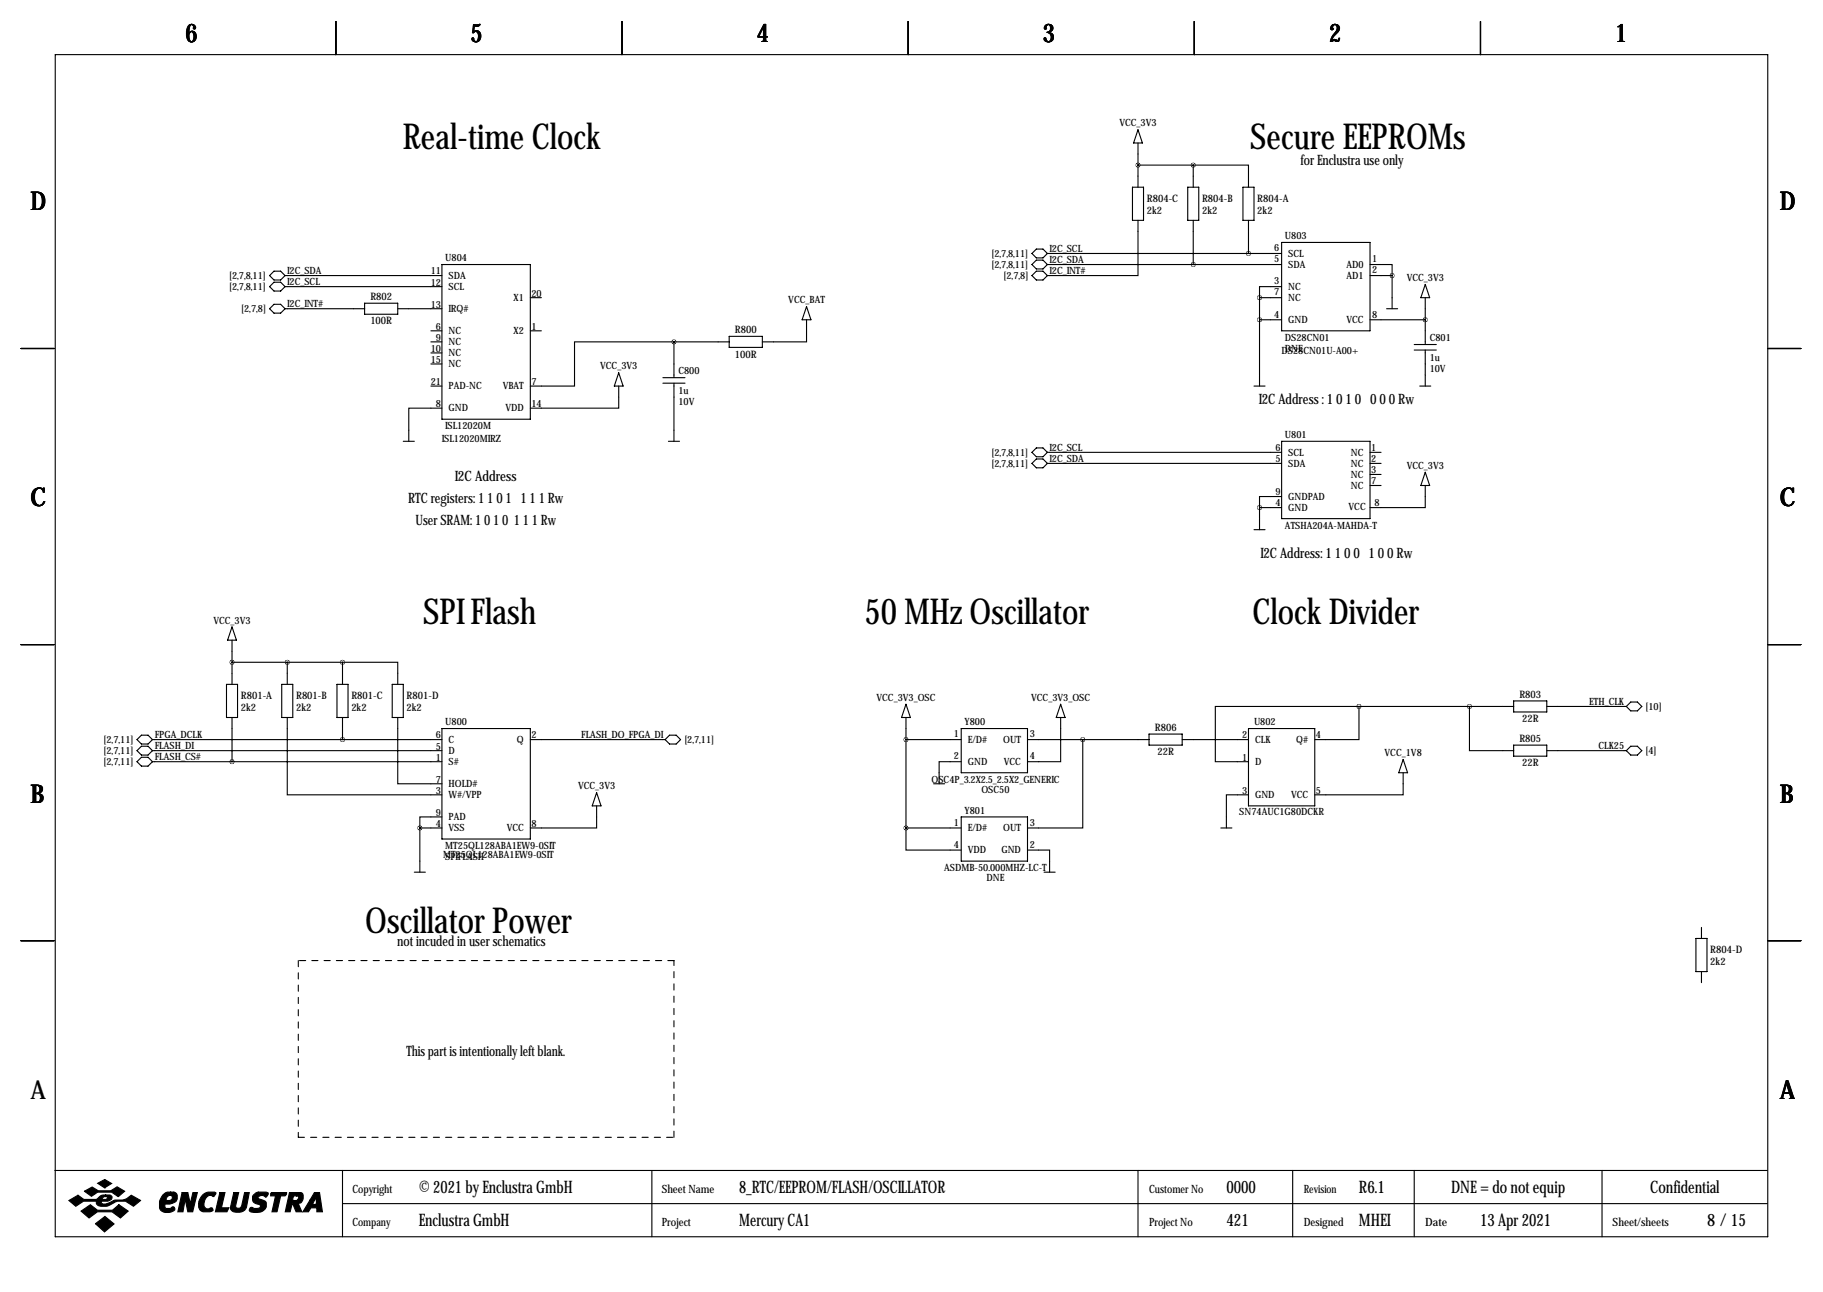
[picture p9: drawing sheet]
<svg xmlns="http://www.w3.org/2000/svg" width="419mm" height="297mm" viewBox="0 0 419 297" stroke-linecap="round" stroke-linejoin="round" font-family="sans-serif">
<g fill="none" stroke="#000" stroke-width=".25">
<path d="M12.7 12.6h393.7v271.7h-393.7zM77.2 4.9v7.7M143 4.9v7.7M208.8 4.9v7.7M274.6 4.9v7.7M340.4 4.9v7.7M261.6 32.9v10.1M261.6 29.8l1 3.1h-2zM261.6 38h12.7M274.3 38h12.7v5M274.3 38v5M237.2 58.3l1.1-1h1.5l1 1-1 1h-1.5z"/>
<path d="M240.8 58.3h53.8M260.3 43h2.6v7.7h-2.6zM261.6 50.7v12.7h-20.8M273 43h2.6v7.7h-2.6zM274.3 50.7v10.1M285.8 43h2.5v7.7h-2.5zM287 50.7v7.6M294.6 55.7h20.4v20.4h-20.4zM62 63.4l1-1.1h1.5l1 1.1-1 1h-1.5zM62 71l1-1h1.5l1 1-1 1h-1.5zM62 65.9l1-1h1.5l1 1-1 1h-1.5zM65.5 65.9h36.1"/>
<path d="M65.5 63.4h36.1M65.5 71h18.3M83.8 69.7h7.6v2.5h-7.6zM91.4 71h10.2M99.1 76.1h2.5M99.1 78.6h2.5M101.6 60.8h20.3v35.6h-20.3zM121.9 76.1h2.6M121.9 68.4h2.6M154.9 78.6h-22.8v10.2h-10.2M154.9 78.6v8.2M154.9 78.6h12.7"/>
<path d="M167.6 77.3h7.7v2.6h-7.7zM185.4 73.5v5.1h-10.1M185.4 70.5l1 3h-2zM237.2 60.8l1.1-1h1.5l1 1-1 1h-1.5zM237.2 63.4l1.1-1.1h1.5l1 1.1-1 1h-1.5zM240.8 60.8h53.8M289.6 68.4h5M289.6 73.5h5M289.6 68.4v20.4M294.6 65.9h-5v2.5M315 60.8h5v2.6M315 73.5h12.7"/>
<path d="M315 63.4h5M318.8 71h2.5M320 63.4v7.6M325.1 79.2h5.1M327.7 65.4l1 3h-2.1zM327.7 68.4v10.8M4.8 80.1h7.6M99.1 81.1h2.5M99.1 83.7h2.5M99.1 88.8h2.5M101.6 93.8h-7.6v7.7M142.2 88.8v5h-20.3"/>
<path d="M142.2 85.7l1.1 3.1h-2.1zM152.4 86.8h5.1M152.4 88.1h5.1M154.9 88.1v13.4M288.3 88.8h2.5M325.1 80.5h5.1M326.4 88.8h2.5M327.7 80.5v8.3M406.4 80.1h7.6M92.7 101.5h2.5M153.7 101.5h2.5M237.2 104l1.1-1h1.5l1 1-1 1h-1.5z"/>
<path d="M237.2 106.5l1.1-1h1.5l1 1-1 1.1h-1.5zM240.8 104h53.8M240.8 106.5h53.8M289.6 116.7h5M289.6 116.7v5.1M294.6 114.2h-5v2.5M294.6 101.5h20.4v17.7h-20.4zM315 104h2.5M315 106.5h2.5M315 109.1h2.5M315 111.6h2.5M327.7 111.6v5.1h-12.7"/>
<path d="M327.7 108.6l1 3h-2.1zM288.3 121.8h2.5M4.8 148.2h7.6M52.1 157.3h2.5v7.7h-2.5zM53.3 147.2v10.1M53.3 144.1l1.1 3.1h-2.1zM53.3 152.3h25.4M64.8 157.3h2.5v7.7h-2.5zM66 152.3v5M77.5 157.3h2.5v7.7h-2.5zM78.7 152.3h12.7v5M78.7 152.3v5"/>
<path d="M90.2 157.3h2.5v7.7h-2.5zM406.4 148.2h7.6M31.5 170l1-1h1.5l1.1 1-1.1 1.1h-1.5zM31.5 172.6l1-1h1.5l1.1 1-1.1 1h-1.5zM31.5 175.1l1-1h1.5l1.1 1-1.1 1h-1.5zM35.1 172.6h66.5M35.1 170h66.5M35.1 175.1h66.5M53.3 165v10.1M66 165v17.7h35.6M78.7 165v5M91.4 165v15.2h10.2"/>
<path d="M101.6 167.5h20.3v25.4h-20.3zM121.9 170h31M153.9 169h1.5l1.1 1-1.1 1.1h-1.5l-1-1.1zM208.3 170h12.7M208.3 161.9l1 3.1h-2zM208.3 165v25.4M221 175.1h-5.1v5.1M221 167.5h15.2v10.2h-15.2zM236.2 170h28M243.8 165v10.1h-7.6M243.8 161.9l1.1 3.1h-2.1zM248.9 170v20.4h-12.7"/>
<path d="M264.2 168.8h7.6v2.5h-7.6zM271.8 170h15.2M287 167.5h15.3v17.8h-15.3zM312.4 162.4v7.6h-10.1M312.4 162.4h-33v12.7h7.6M312.4 162.4h35.6M322.6 177.7v5h-20.3M322.6 174.6l1 3.1h-2zM337.8 162.4v10.2h10.2M348 161.1h7.6v2.6h-7.6zM348 171.3h7.6v2.5h-7.6zM355.6 162.4h18.3"/>
<path d="M355.6 172.6h18.3M373.9 172.6l1-1h1.5l1 1-1 1h-1.5zM374.9 161.4h1.5l1 1-1 1h-1.5l-1-1zM96.5 190.4h5.1M96.5 190.4v10.1M101.6 187.8h-5.1v2.6M137.2 185.3v5.1h-15.3M137.2 182.2l1 3.1h-2.1zM208.3 190.4v5h12.7M208.3 190.4h12.7M214.6 180.2h2.6M221 187.8h15.2v10.2h-15.2z"/>
<path d="M236.2 195.4h5.1v5.1M280.7 190.4h2.5M287 182.7h-5.1v7.7M4.8 216.3h7.6M95.2 200.5h2.6M240 200.5h2.6M389.9 215.8h2.5v7.6h-2.5zM391.2 213.2v2.6M406.4 216.3h7.6M391.2 223.4v2.5M12.6 269.1h393.7M78.7 269.1v15.2"/>
<path d="M78.7 276.7h327.6M149.9 269.1v15.2M261.6 269.1v15.2M297.2 269.1v15.2M325.1 269.1v15.2M368.3 269.1v15.2"/>
</g>
<g fill="#000" stroke="#000" stroke-width=".25">
<path d="M15.8 276l2.1-1.2 1.4 1h2.8l.3-.2a1.77 1.77 0 0 1 1.9-.9v.4l-.6 .2-.2 .5h.9l.3-.6-.4-.1v-.4h.9a.59 .59 0 0 1 .6 .7l-.2 .4-.8 .4h-1.4l-.1 .1 .1 .4a3.2 3.2 0 0 0 2.7-.7l.3-.1a4 4 0 0 0 3.8-1.1l2.1 1.2-1.6 1.3a4 4 0 0 0-5.5-.2 2.66 2.66 0 0 1-2.9-.2l-.1-.7h-3l-1.8 1.1zM19.4 273.9l1.8-1 1.4 .9h2.9l1.4-.9 1.8 1-1.5 1.2-1.5-1h-3.2l-1.5 .9zM22.5 272l1.6-.8 1.6 .9-1.6 1zM18.6 278.4l2.2-1.4 1.6 1.2h3.5l1.4-1.2 2.2 1.4-1.8 1.6-1.9-1.4h-3.4l-1.9 1.4zM37.4 274.7a1.75 1.75 0 0 1 1.8-.6v.7a.82 .82 0 0 0-.8 1.2h.6a.6 .6 0 0 0 .6-.5 .6 .6 0 0 0-.4-.7v-.7h.8l.5 .3a1.61 1.61 0 0 1 0 1.7 1.61 1.61 0 0 1-1.5 .7h-1v.9l.2 .1h.9l.7-.4 .4 .4a1.06 1.06 0 0 1-1.3 1 1.82 1.82 0 0 1-2.2-1.1 3.5 3.5 0 0 1 .7-3zM41.9 274.2h1.3l.5 2.6 .6-2.6h1.1l-1.1 4.4h-1.1l-.6-2.9-.5 2.9h-1.2zM46.7 274.6a2.78 2.78 0 0 1 2.9-.4l-.4 .9a1.32 1.32 0 0 0-2.1 .8l-.2 .8a.98 .98 0 0 0 1.1 1.2 .55 .55 0 0 1 .6-.2 .55 .55 0 0 1 .4 .6l-.7 .3-1.8-.1a1.79 1.79 0 0 1-.8-2.3zM50.5 274.2h1.2l-.8 3.5h1.7l-.4 .9h-2.7zM53.7 274.2h1.2l-.7 3.1a.73 .73 0 0 0 .7 .5 .73 .73 0 0 0 .7-.6l.6-3h1.1l-.7 3.4a2.28 2.28 0 0 1-3.6 .4v-.4zM58.3 274.7l.8-.6h2.1l.5 .2v.2l-.6 .7a.96 .96 0 0 0-1-.4 .96 .96 0 0 0-.8 .6l1.7 .8a1.71 1.71 0 0 1-.1 1.8 1.71 1.71 0 0 1-1.7 .8l-1.4-.2a.51 .51 0 0 1-.4-.7 .51 .51 0 0 1 .8-.2l1 .1a.52 .52 0 0 0 .6-.2 .52 .52 0 0 0-.2-.7 1.39 1.39 0 0 1-1.4-.6 1.39 1.39 0 0 1 .1-1.6zM62.2 274.4l.2-.2h3.5l-.1 .4-.3 .3h-1l-.8 3.7h-1.2l.8-3.7h-1.1zM66.5 274.2h1.7v.7h-.7l-.2 1.1h.9l.3-.3a.44 .44 0 0 0 .1-.5 .44 .44 0 0 0-.4-.3v-.7h1l.3 .2 .2 .3v.9a1.03 1.03 0 0 1-1.2 1l.9 2h-1.3l-.8-1.8h-.1l-.5 1.8h-1.1z"/>
<path d="M72.3 274.2h1.2l.6 4.4h-1.3v-.9h-1.3l-.6 .9h-1.3l1.7-2.7h1l-.4 .8 .2 .2h.4l.2-.2v-1.5l-.4 .7h-1zM21.9 281.3l2.2-1.6 2.1 1.7-2.2 1.8z"/>
</g>
<path d="M68.6 220.8v40.7M154.9 220.8h-86.3M68.6 261.5h86.3M154.9 261.5v-40.7" fill="none" stroke="#000" stroke-width=".25" stroke-dasharray="1.4 1.4"/>
<path d="M96.5 190.4a.05 .05 0 0 0 .1 0 .05 .05 0 0 0-.1 0zM327.6 73.5a.05 .05 0 0 0 .1 0 .05 .05 0 0 0-.1 0zM53.3 175.1a.05 .05 0 0 0 .1 0 .05 .05 0 0 0-.1 0zM312.4 162.4a.05 .05 0 0 0 .1 0 .05 .05 0 0 0-.1 0zM274.3 60.8a.05 .05 0 0 0 .1 0 .05 .05 0 0 0-.1 0zM287 58.3a.05 .05 0 0 0 .1 0 .05 .05 0 0 0-.1 0zM274.3 38a.05 .05 0 0 0 .1 0 .05 .05 0 0 0-.1 0zM78.7 152.3a.05 .05 0 0 0 .1 0 .05 .05 0 0 0-.1 0zM66 152.3a.05 .05 0 0 0 .1 0 .05 .05 0 0 0-.1 0zM78.7 170a.05 .05 0 0 0 .1 0 .05 .05 0 0 0-.1 0zM53.3 152.3a.05 .05 0 0 0 .1 0 .05 .05 0 0 0-.1 0zM337.8 162.4a.05 .05 0 0 0 .1 0 .05 .05 0 0 0-.1 0zM289.5 73.5a.05 .05 0 0 0 .1 0 .05 .05 0 0 0-.1 0zM154.9 78.6a.05 .05 0 0 0 .1 0 .05 .05 0 0 0-.1 0zM289.5 68.4a.05 .05 0 0 0 .1 0 .05 .05 0 0 0-.1 0zM289.5 116.7a.05 .05 0 0 0 .1 0 .05 .05 0 0 0-.1 0zM261.6 38a.05 .05 0 0 0 .1 0 .05 .05 0 0 0-.1 0zM248.9 170a.05 .05 0 0 0 .1 0 .05 .05 0 0 0-.1 0zM208.2 170a.05 .05 0 0 0 .1 0 .05 .05 0 0 0-.1 0zM320 63.4a.05 .05 0 0 0 .1 0 .05 .05 0 0 0-.1 0zM208.2 190.4a.05 .05 0 0 0 .1 0 .05 .05 0 0 0-.1 0z" fill="#000" stroke="#000" stroke-width="1"/>
<g font-size="8.2">
<text x="92.6" y="34.1">Real-time Clock</text>
<text x="287.4" y="34.1">Secure EEPROMs</text>
<text x="97.3" y="143.4">SPI Flash</text>
<text x="198.7" y="143.4">50 MHz Oscillator</text>
<text x="287.9" y="143.4">Clock Divider</text>
<text x="84" y="214.5">Oscillator Power</text>
</g>
<g font-size="5.9">
<text x="42.7" y="9.8">6</text>
<text x="108.2" y="9.8">5</text>
<text x="174" y="9.8">4</text>
<text x="239.8" y="9.8">3</text>
<text x="305.6" y="9.8">2</text>
<text x="371.3" y="9.8">1</text>
<text x="7" y="48.4">D</text>
<text x="409.2" y="48.4">D</text>
<text x="7" y="116.4">C</text>
<text x="409.2" y="116.4">C</text>
<text x="7" y="184.5">B</text>
<text x="409.2" y="184.5">B</text>
<text x="7" y="252.6">A</text>
<text x="409.2" y="252.6">A</text>
</g>
<g font-size="4">
<text x="96.3" y="274.2">© 2021 by Enclustra GmbH</text>
<text x="169.9" y="274.2">8_RTC/EEPROM/FLASH/OSCILLATOR</text>
<text x="281.9" y="274.2">0000</text>
<text x="312.4" y="274.2">R6.1</text>
<text x="333.6" y="274.2">DNE = do not equip</text>
<text x="379.4" y="274.2">Confidential</text>
<text x="96.3" y="281.8">Enclustra GmbH</text>
<text x="169.9" y="281.8">Mercury CA1</text>
<text x="281.9" y="281.8">421</text>
<text x="312.4" y="281.8">MHEI</text>
<text x="340.3" y="281.8">13 Apr 2021</text>
<text x="392.5" y="281.8">8 / 15</text>
</g>
<g font-size="3.3">
<text x="299" y="38">for Enclustra use only</text>
<text x="289.4" y="92.8">I2C Address : 1 0 1 0 0 0 0 Rw</text>
<text x="104.6" y="110.6">I2C Address</text>
<text x="93.8" y="115.7">RTC registers: 1 1 0 1 1 1 1 Rw</text>
<text x="95.5" y="120.8">User SRAM: 1 0 1 0 1 1 1 Rw</text>
<text x="289.8" y="128.4">I2C Address: 1 1 0 0 1 0 0 Rw</text>
<text x="91.3" y="217.5">not incuded in user schematics</text>
<text x="93.4" y="242.7">This part is intentionally left blank.</text>
</g>
<g font-size="2.6">
<text x="81" y="274.2">Copyright</text>
<text x="152.1" y="274.2">Sheet Name</text>
<text x="264.2" y="274.2">Customer No</text>
<text x="299.7" y="274.2">Revision</text>
<text x="81" y="281.8">Company</text>
<text x="152.1" y="281.8">Project</text>
<text x="264.2" y="281.8">Project No</text>
<text x="299.7" y="281.8">Designed</text>
<text x="327.7" y="281.8">Date</text>
<text x="370.7" y="281.8">Sheet/sheets</text>
</g>
<g font-size="2.4">
<text x="263.7" y="46.3">R804-C</text>
<text x="276.4" y="46.3">R804-B</text>
<text x="289.1" y="46.3">R804-A</text>
<text x="263.7" y="49.2">2k2</text>
<text x="276.4" y="49.2">2k2</text>
<text x="289.1" y="49.2">2k2</text>
<text x="85.1" y="68.9">R802</text>
<text x="85.1" y="74.6">100R</text>
<text x="169" y="76.6">R800</text>
<text x="169" y="82.2">100R</text>
<text x="55.4" y="160.6">R801-A</text>
<text x="68.1" y="160.6">R801-B</text>
<text x="80.8" y="160.6">R801-C</text>
<text x="93.5" y="160.6">R801-D</text>
<text x="349.3" y="160.4">R803</text>
<text x="55.4" y="163.5">2k2</text>
<text x="68.1" y="163.5">2k2</text>
<text x="80.8" y="163.5">2k2</text>
<text x="93.5" y="163.5">2k2</text>
<text x="349.9" y="166">22R</text>
<text x="265.5" y="168">R806</text>
<text x="266.1" y="173.7">22R</text>
<text x="349.3" y="170.5">R805</text>
<text x="349.9" y="176.2">22R</text>
<text x="393.2" y="219.1">R804-D</text>
<text x="393.2" y="221.9">2k2</text>
</g>
<g font-size="2.3">
<text x="257.4" y="29.1">VCC_3V3</text>
<text x="227.9" y="59">[2,7,8,11]</text>
<text x="241.3" y="57.9">I2C_SCL</text>
<text x="293" y="57.8">6</text>
<text x="295.4" y="55">U803</text>
<text x="296.2" y="59">SCL</text>
<text x="52.7" y="64.1">[2,7,8,11]</text>
<text x="66" y="65.5">I2C_SCL</text>
<text x="66" y="63">I2C_SDA</text>
<text x="99" y="63.1">11</text>
<text x="99" y="65.6">12</text>
<text x="102.4" y="60.1">U804</text>
<text x="103.1" y="64.1">SDA</text>
<text x="227.9" y="61.6">[2,7,8,11]</text>
<text x="230.7" y="64.1">[2,7,8]</text>
<text x="241.3" y="60.4">I2C_SDA</text>
<text x="241.3" y="63">I2C_INT#</text>
<text x="293" y="60.3">5</text>
<text x="293" y="65.4">3</text>
<text x="296.2" y="61.6">SDA</text>
<text x="309.5" y="61.6">AD0</text>
<text x="309.5" y="64.1">AD1</text>
<text x="315.5" y="60.3">1</text>
<text x="315.5" y="62.9">2</text>
<text x="323.4" y="64.6">VCC_3V3</text>
<text x="52.7" y="66.7">[2,7,8,11]</text>
<text x="55.5" y="71.7">[2,7,8]</text>
<text x="66" y="70.6">I2C_INT#</text>
<text x="99" y="70.7">13</text>
<text x="103.1" y="66.7">SCL</text>
<text x="103.1" y="71.7">IRQ#</text>
<text x="118.1" y="69.2">X1</text>
<text x="122.2" y="68.2">20</text>
<text x="181.2" y="69.7">VCC_BAT</text>
<text x="293" y="67.9">7</text>
<text x="296.2" y="66.7">NC</text>
<text x="296.2" y="69.2">NC</text>
<text x="100.2" y="75.8">6</text>
<text x="103.1" y="76.8">NC</text>
<text x="118.1" y="76.8">X2</text>
<text x="122.2" y="75.8">1</text>
<text x="293" y="73">4</text>
<text x="296.2" y="74.3">GND</text>
<text x="309.5" y="74.3">VCC</text>
<text x="315.5" y="73">8</text>
<text x="99" y="80.9">10</text>
<text x="99" y="83.4">15</text>
<text x="100.2" y="78.3">9</text>
<text x="103.1" y="79.4">NC</text>
<text x="103.1" y="81.9">NC</text>
<text x="294.6" y="81.4">DS28CN01U-A00+</text>
<text x="295.4" y="78.4">DS28CN01</text>
<text x="295.4" y="80.9">DNE</text>
<text x="328.7" y="78.3">C801</text>
<text x="328.7" y="82.9">1u</text>
<text x="99" y="88.5">21</text>
<text x="103.1" y="84.4">NC</text>
<text x="103.1" y="89.5">PAD-NC</text>
<text x="115.6" y="89.5">VBAT</text>
<text x="122.2" y="88.5">7</text>
<text x="138" y="84.9">VCC_3V3</text>
<text x="156" y="86">C800</text>
<text x="328.7" y="85.5">10V</text>
<text x="100.2" y="93.6">8</text>
<text x="103.1" y="94.6">GND</text>
<text x="116.2" y="94.6">VDD</text>
<text x="122.2" y="93.6">14</text>
<text x="156" y="90.5">1u</text>
<text x="156" y="93.1">10V</text>
<text x="101.6" y="101.7">ISL12020MIRZ</text>
<text x="102.4" y="98.7">ISL12020M</text>
<text x="295.4" y="100.7">U801</text>
<text x="227.9" y="104.8">[2,7,8,11]</text>
<text x="227.9" y="107.3">[2,7,8,11]</text>
<text x="241.3" y="103.6">I2C_SCL</text>
<text x="241.3" y="106.1">I2C_SDA</text>
<text x="293.2" y="103.7">6</text>
<text x="293.2" y="106.3">5</text>
<text x="296.2" y="104.8">SCL</text>
<text x="296.2" y="107.3">SDA</text>
<text x="310.5" y="104.8">NC</text>
<text x="310.5" y="107.3">NC</text>
<text x="315.2" y="103.7">1</text>
<text x="315.2" y="106.3">2</text>
<text x="323.4" y="107.8">VCC_3V3</text>
<text x="293.2" y="113.9">9</text>
<text x="310.5" y="109.8">NC</text>
<text x="310.5" y="112.4">NC</text>
<text x="315.2" y="108.8">3</text>
<text x="315.2" y="111.4">7</text>
<text x="293.2" y="116.4">4</text>
<text x="296.2" y="114.9">GNDPAD</text>
<text x="296.2" y="117.5">GND</text>
<text x="310" y="117.2">VCC</text>
<text x="316" y="116.4">8</text>
<text x="295.4" y="121.5">ATSHA204A-MAHDA-T</text>
<text x="49.1" y="143.4">VCC_3V3</text>
<text x="201.5" y="161.1">VCC_3V3_OSC</text>
<text x="237.1" y="161.1">VCC_3V3_OSC</text>
<text x="102.4" y="166.7">U800</text>
<text x="221.7" y="166.7">Y800</text>
<text x="288.3" y="166.7">U802</text>
<text x="365.4" y="162">ETH_CLK</text>
<text x="378.3" y="163.2">[10]</text>
<text x="23.8" y="173.3">[2,7,11]</text>
<text x="23.8" y="170.8">[2,7,11]</text>
<text x="35.6" y="172.2">FLASH_DI</text>
<text x="35.6" y="169.6">FPGA_DCLK</text>
<text x="100.2" y="172.3">5</text>
<text x="100.2" y="169.8">6</text>
<text x="103.1" y="173.3">D</text>
<text x="103.1" y="170.8">C</text>
<text x="118.8" y="170.8">Q</text>
<text x="122.2" y="169.8">2</text>
<text x="133.6" y="169.6">FLASH_DO_FPGA_DI</text>
<text x="157.3" y="170.8">[2,7,11]</text>
<text x="219.3" y="169.5">1</text>
<text x="222.5" y="170.8">E/D#</text>
<text x="230.6" y="170.8">OUT</text>
<text x="236.7" y="169.5">3</text>
<text x="285.6" y="169.8">2</text>
<text x="288.5" y="170.8">CLK</text>
<text x="298" y="170.8">Q#</text>
<text x="302.5" y="169.8">4</text>
<text x="318.3" y="173.8">VCC_1V8</text>
<text x="367.5" y="172.2">CLK25</text>
<text x="378.3" y="173.3">[4]</text>
<text x="23.8" y="175.9">[2,7,11]</text>
<text x="35.6" y="174.7">FLASH_CS#</text>
<text x="100.2" y="174.9">1</text>
<text x="100.2" y="179.9">7</text>
<text x="103.1" y="175.9">S#</text>
<text x="214.2" y="180">OSC4P_3.2X2.5_2.5X2_GENERIC</text>
<text x="219.3" y="174.6">2</text>
<text x="222.5" y="175.9">GND</text>
<text x="230.8" y="175.9">VCC</text>
<text x="236.7" y="174.6">4</text>
<text x="285.6" y="174.9">1</text>
<text x="288.5" y="175.9">D</text>
<text x="100.2" y="182.5">3</text>
<text x="103.1" y="183.5">W#/VPP</text>
<text x="103.1" y="181">HOLD#</text>
<text x="132.9" y="181.5">VCC_3V3</text>
<text x="225.6" y="182.2">OSC50</text>
<text x="285.6" y="182.5">3</text>
<text x="288.5" y="183.5">GND</text>
<text x="296.8" y="183.5">VCC</text>
<text x="302.5" y="182.5">5</text>
<text x="100.2" y="187.6">9</text>
<text x="100.2" y="190.1">4</text>
<text x="103.1" y="188.6">PAD</text>
<text x="103.1" y="191.1">VSS</text>
<text x="116.5" y="191.1">VCC</text>
<text x="122.2" y="190.1">8</text>
<text x="219.3" y="189.9">1</text>
<text x="221.7" y="187.1">Y801</text>
<text x="222.5" y="191.1">E/D#</text>
<text x="230.6" y="191.1">OUT</text>
<text x="236.7" y="189.9">3</text>
<text x="284.9" y="187.3">SN74AUC1G80DCKR</text>
<text x="102.4" y="195.2">MT25QL128ABA1EW9-0SIT</text>
<text x="102.4" y="197.7">SPIFLASH</text>
<text x="219.3" y="194.9">4</text>
<text x="222.5" y="196.2">VDD</text>
<text x="230.2" y="196.2">GND</text>
<text x="236.7" y="194.9">2</text>
<text x="217.1" y="200.3">ASDMB-50.000MHZ-LC-T</text>
<text x="226.8" y="202.6">DNE</text>
</g>
</svg>
